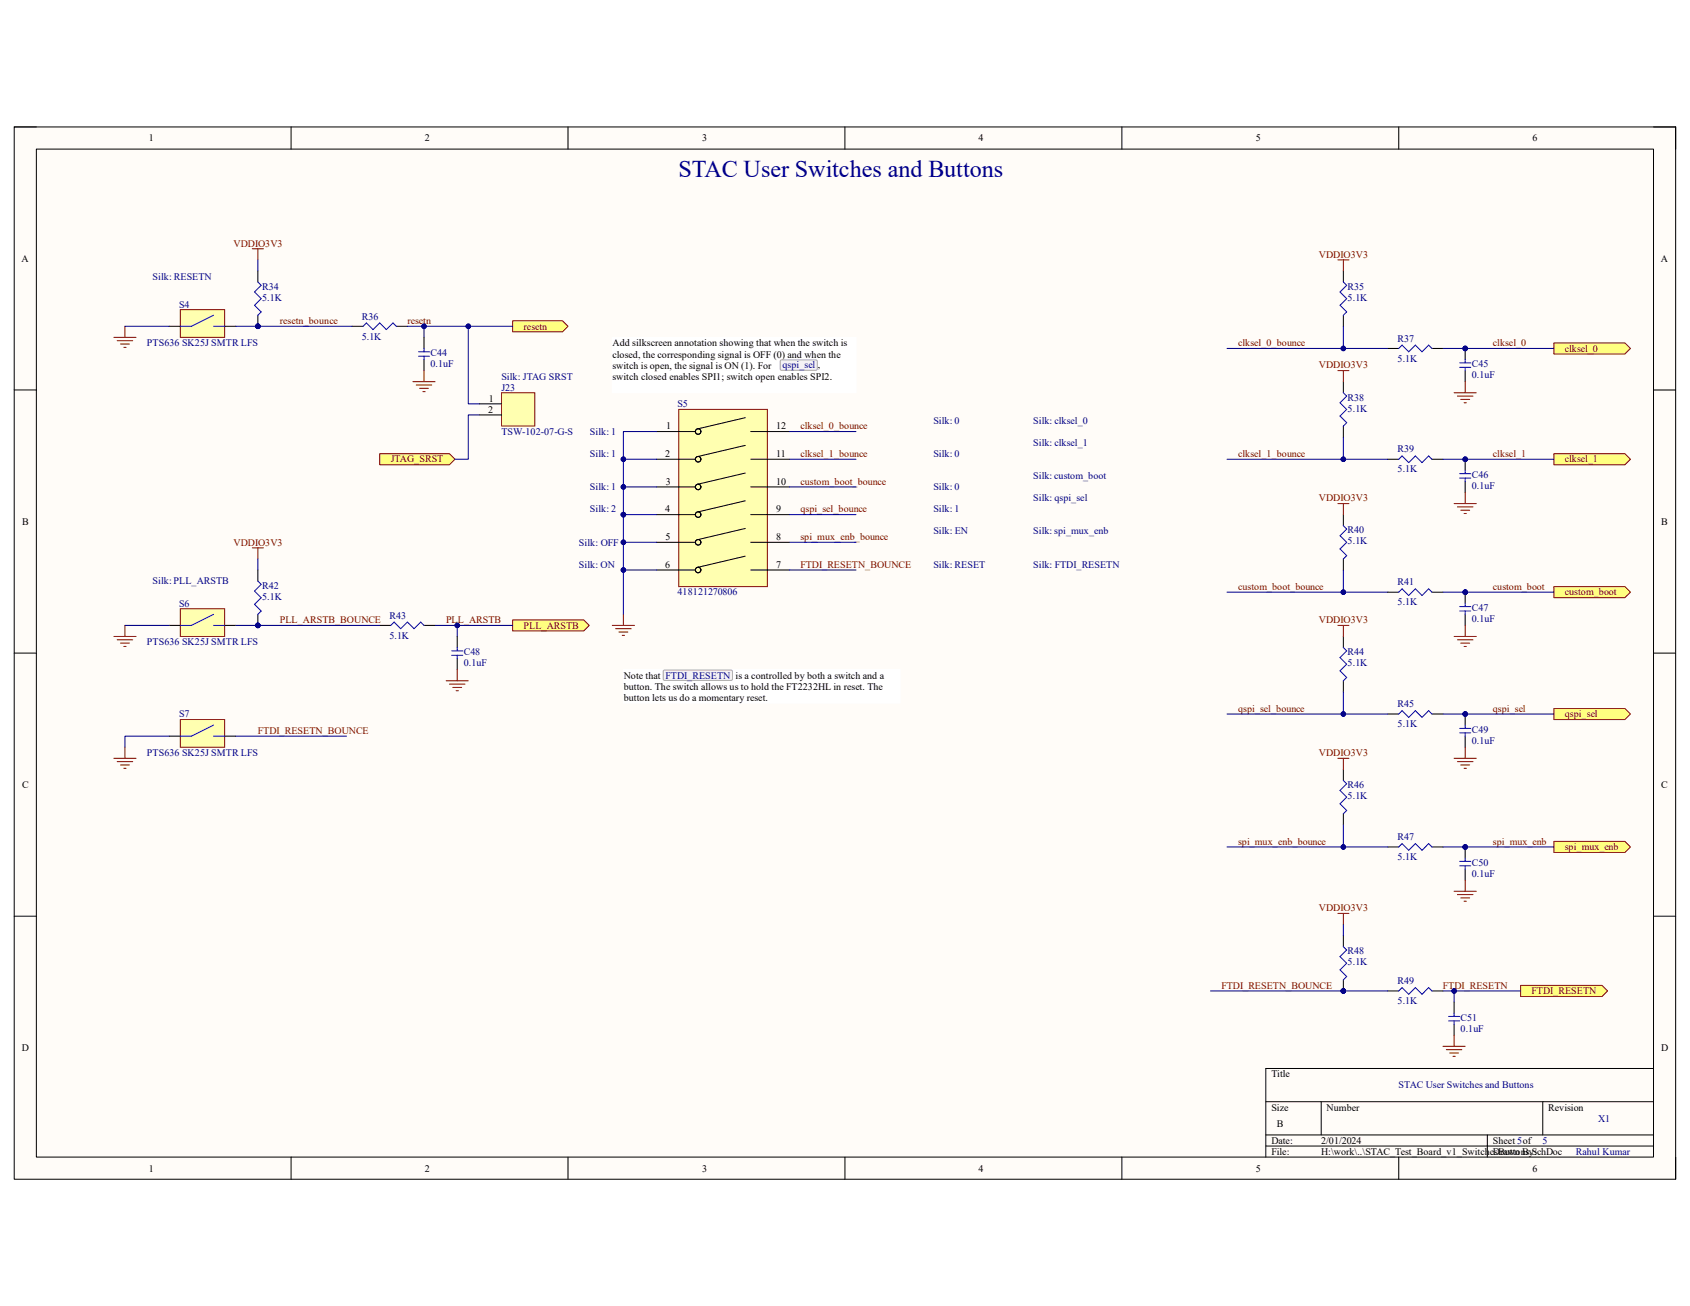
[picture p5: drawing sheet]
<svg xmlns="http://www.w3.org/2000/svg" width="279mm" height="216mm" viewBox="0 0 279 216" stroke-linecap="round" stroke-linejoin="round" font-family="sans-serif">
<path d="M2.3 21h274.7v173.9h-274.7z" fill-rule="evenodd" fill="#fffcf8"/>
<path d="M2.3 21h274.7v173.9h-274.7z" fill="none" stroke="#000" stroke-width=".17"/>
<path d="M6 24.6h267.4v166.7h-267.4z" fill-rule="evenodd" fill="#fffcf8"/>
<g fill="none" stroke="#000" stroke-width=".17">
<path d="M2.3 21h3.7M6 24.6h267.4v166.7h-267.4zM48.1 21v3.6M93.9 21v3.6M139.7 21v3.6M185.5 21v3.6M231.2 21v3.6M273.4 21h3.6v3.6M2.3 64.5h3.7M273.4 64.5h3.6M2.3 108h3.7M273.4 108h3.6"/>
<path d="M2.3 151.5h3.7M273.4 151.5h3.6M273.4 176.6h-64.1v14.7M48.1 191.3v3.6M93.9 191.3v3.6M139.7 191.3v3.6M185.5 191.3v3.6M209.3 182.1h64.1M209.3 187.6h64.1M209.3 189.5h64.1M218.4 182.1v5.5M231.2 191.3v3.6"/>
<path d="M245.9 187.6v3.7M255.1 182.1v5.5M277 191.3v3.6"/>
</g>
<path d="M29.8 51.2h7.3v4.6h-7.3z" fill-rule="evenodd" fill="#ffffb0"/>
<path d="M29.8 51.2h7.3v4.6h-7.3z" fill="none" stroke="#800000" stroke-width=".17"/>
<path d="M35.3 52.1l-3.7 1.8h-1.8M35.3 53.9h1.8" fill="none" stroke="#00f" stroke-width=".17"/>
<path d="M28 53.9h1.8M37.1 53.9h1.9" fill="none" stroke="#000" stroke-width=".17"/>
<circle cx="42.6" cy="53.9" r=".37" fill="#000080"/>
<circle cx="42.6" cy="53.9" r=".37" fill="none" stroke="#000080" stroke-width=".17"/>
<path d="M42.6 44.8v1.8M42.6 52.1v1.8" fill="none" stroke="#000" stroke-width=".17"/>
<circle cx="42.6" cy="53.9" r=".37" fill="#000080"/>
<circle cx="42.6" cy="53.9" r=".37" fill="none" stroke="#000080" stroke-width=".17"/>
<path d="M42.6 46.6l.6 .6-1.1 1.1 1.1 1.1-1.1 1.1 1.1 1.1-.6 .5M60 53.9l.6-.5 1.1 1.1 1.1-1.1 1.1 1.1 1.1-1.1 .5 .5M69.2 58.2h1.8M69.2 58.9h1.8M70.1 57.6v.6M70.1 58.9v.5" fill="none" stroke="#00f" stroke-width=".17"/>
<path d="M18.8 55.8h3.7M19.4 56.3h2.5M19.9 56.9h1.5M20.5 57.4h.3M20.7 53.9v1.9M41.7 41.1h1.8M42.6 41.1v1.9M68.3 63.1h3.6M68.8 63.6h2.6M69.4 64.2h1.4M69.9 64.7h.4M70.1 61.3v1.8" fill="none" stroke="#800000" stroke-width=".17"/>
<path d="M58.2 53.9h1.8M65.5 53.9h1.9M70.1 55.8v1.8M70.1 59.4v1.9" fill="none" stroke="#000" stroke-width=".17"/>
<path d="M29.8 100.6h7.3v4.6h-7.3z" fill-rule="evenodd" fill="#ffffb0"/>
<path d="M29.8 100.6h7.3v4.6h-7.3z" fill="none" stroke="#800000" stroke-width=".17"/>
<path d="M35.3 101.6l-3.7 1.8h-1.8M35.3 103.4h1.8" fill="none" stroke="#00f" stroke-width=".17"/>
<path d="M28 103.4h1.8M37.1 103.4h1.9" fill="none" stroke="#000" stroke-width=".17"/>
<circle cx="42.6" cy="103.4" r=".37" fill="#000080"/>
<circle cx="42.6" cy="103.4" r=".37" fill="none" stroke="#000080" stroke-width=".17"/>
<path d="M42.6 94.2v1.9M42.6 101.6v1.8" fill="none" stroke="#000" stroke-width=".17"/>
<circle cx="42.6" cy="103.4" r=".37" fill="#000080"/>
<circle cx="42.6" cy="103.4" r=".37" fill="none" stroke="#000080" stroke-width=".17"/>
<path d="M222.1 46.6l.5 .6-1.1 1.1 1.1 1.1-1.1 1.1 1.1 1.1-.5 .5M231.2 57.6l.6-.5 1.1 1.1 1.1-1.1 1.1 1.1 1.1-1.1 .5 .5M42.6 96.1l.6 .5-1.1 1.1 1.1 1.1-1.1 1.1 1.1 1.1-.6 .6M64.6 103.4l.6-.6 1.1 1.1 1.1-1.1 1.1 1.1 1-1.1 .6 .6M74.7 107.6h1.8M74.7 108.3h1.8M75.6 107.1v.5M75.6 108.3v.6" fill="none" stroke="#00f" stroke-width=".17"/>
<g fill="none" stroke="#800000" stroke-width=".17">
<path d="M221.2 43h1.8M222.1 43v1.8M41.7 90.6h1.8M42.6 90.6v1.8M18.8 105.2h3.7M19.4 105.8h2.5M19.9 106.3h1.5M20.5 106.9h.3M20.7 103.4v1.8M73.8 112.5h3.6M74.3 113.1h2.6M74.9 113.6h1.4"/>
<path d="M75.4 114.2h.4M75.6 110.7v1.8M101.2 103.4h3.7M101.8 103.9h2.5M102.3 104.5h1.5M102.9 105h.3M103.1 101.6v1.8"/>
</g>
<path d="M222.1 44.8v1.8M222.1 52.1v1.8M229.4 57.6h1.8M236.7 57.6h1.9M62.8 103.4h1.8M70.1 103.4h1.8M75.6 105.2v1.9M75.6 108.9v1.8" fill="none" stroke="#000" stroke-width=".17"/>
<circle cx="242.2" cy="57.6" r=".37" fill="#000080"/>
<circle cx="242.2" cy="57.6" r=".37" fill="none" stroke="#000080" stroke-width=".17"/>
<path d="M242.2 57.6v1.8" fill="none" stroke="#000" stroke-width=".17"/>
<circle cx="242.2" cy="57.6" r=".37" fill="#000080"/>
<circle cx="242.2" cy="57.6" r=".37" fill="none" stroke="#000080" stroke-width=".17"/>
<path d="M222.1 63.1v1.8M222.1 70.4v1.9M229.4 75.9h1.8M236.7 75.9h1.9M242.2 61.3v1.8" fill="none" stroke="#000" stroke-width=".17"/>
<path d="M241.3 60h1.9M242.2 59.4v.6M222.1 64.9l.5 .6-1.1 1.1 1.1 1.1-1.1 1.1 1.1 1.1-.5 .5M231.2 75.9l.6-.5 1.1 1.1 1.1-1.1 1.1 1.1 1.1-1.1 .5 .5M241.3 60.7h1.9M242.2 60.7v.6" fill="none" stroke="#00f" stroke-width=".17"/>
<path d="M221.2 61.3h1.8M222.1 61.3v1.8M240.4 64.9h3.7M241 65.5h2.5M241.5 66h1.5M242.1 66.6h.3M242.2 63.1v1.8" fill="none" stroke="#800000" stroke-width=".17"/>
<circle cx="242.2" cy="75.9" r=".37" fill="#000080"/>
<circle cx="242.2" cy="75.9" r=".37" fill="none" stroke="#000080" stroke-width=".17"/>
<path d="M242.2 75.9v1.9" fill="none" stroke="#000" stroke-width=".17"/>
<circle cx="242.2" cy="75.9" r=".37" fill="#000080"/>
<circle cx="242.2" cy="75.9" r=".37" fill="none" stroke="#000080" stroke-width=".17"/>
<path d="M242.2 79.6v1.8M222.1 85.1v1.8M222.1 92.4v1.8M229.4 97.9h1.8M236.7 97.9h1.9" fill="none" stroke="#000" stroke-width=".17"/>
<path d="M241.3 78.3h1.9M241.3 79h1.9M242.2 77.8v.5M242.2 79v.6M222.1 86.9l.5 .6-1.1 1.1 1.1 1.1-1.1 1.1 1.1 1.1-.5 .5M231.2 97.9l.6-.6 1.1 1.1 1.1-1.1 1.1 1.1 1.1-1.1 .5 .6" fill="none" stroke="#00f" stroke-width=".17"/>
<path d="M221.2 83.2h1.8M222.1 83.2v1.9M240.4 83.2h3.7M241 83.8h2.5M241.5 84.3h1.5M242.1 84.9h.3M242.2 81.4v1.8" fill="none" stroke="#800000" stroke-width=".17"/>
<circle cx="242.2" cy="97.9" r=".37" fill="#000080"/>
<circle cx="242.2" cy="97.9" r=".37" fill="none" stroke="#000080" stroke-width=".17"/>
<path d="M242.2 97.9v1.8" fill="none" stroke="#000" stroke-width=".17"/>
<circle cx="242.2" cy="97.9" r=".37" fill="#000080"/>
<circle cx="242.2" cy="97.9" r=".37" fill="none" stroke="#000080" stroke-width=".17"/>
<path d="M222.1 105.2v1.9M222.1 112.5v1.9M229.4 118h1.8M236.7 118h1.9M242.2 101.6v1.8" fill="none" stroke="#000" stroke-width=".17"/>
<path d="M242.2 99.7v.6M222.1 107.1l.5 .5-1.1 1.1 1.1 1.1-1.1 1.1 1.1 1.1-.5 .5M231.2 118l.6-.5 1.1 1.1 1.1-1.1 1.1 1.1 1.1-1.1 .5 .5M241.3 100.3h1.9M241.3 101h1.9M242.2 101v.6" fill="none" stroke="#00f" stroke-width=".17"/>
<path d="M221.2 103.4h1.8M222.1 103.4v1.8M240.4 105.2h3.7M241 105.8h2.5M241.5 106.3h1.5M242.1 106.9h.3M242.2 103.4v1.8" fill="none" stroke="#800000" stroke-width=".17"/>
<circle cx="242.2" cy="118" r=".37" fill="#000080"/>
<circle cx="242.2" cy="118" r=".37" fill="none" stroke="#000080" stroke-width=".17"/>
<path d="M242.2 118v1.9" fill="none" stroke="#000" stroke-width=".17"/>
<circle cx="242.2" cy="118" r=".37" fill="#000080"/>
<circle cx="242.2" cy="118" r=".37" fill="none" stroke="#000080" stroke-width=".17"/>
<path d="M242.2 121.7v1.8" fill="none" stroke="#000" stroke-width=".17"/>
<path d="M242.2 119.9v.5M241.3 120.4h1.9M241.3 121.1h1.9M242.2 121.1v.6" fill="none" stroke="#00f" stroke-width=".17"/>
<path d="M240.4 125.4h3.7M241 125.9h2.5M241.5 126.5h1.5M242.1 127h.3M242.2 123.5v1.9" fill="none" stroke="#800000" stroke-width=".17"/>
<path d="M84.8 53h8.2l.9 .9-.9 1h-8.2z" fill-rule="evenodd" fill="#ffff80"/>
<path d="M84.8 53h8.2l.9 .9-.9 1h-8.2z" fill="none" stroke="#800000" stroke-width=".17"/>
<path d="M84.8 102.5h11.7l.9 .9-.9 .9h-11.7z" fill-rule="evenodd" fill="#ffff80"/>
<path d="M84.8 102.5h11.7l.9 .9-.9 .9h-11.7z" fill="none" stroke="#800000" stroke-width=".17"/>
<path d="M256.9 56.7h11.7l1 .9-1 .9h-11.7z" fill-rule="evenodd" fill="#ffff80"/>
<path d="M256.9 56.7h11.7l1 .9-1 .9h-11.7z" fill="none" stroke="#800000" stroke-width=".17"/>
<path d="M256.9 75h11.7l1 .9-1 .9h-11.7z" fill-rule="evenodd" fill="#ffff80"/>
<path d="M256.9 75h11.7l1 .9-1 .9h-11.7z" fill="none" stroke="#800000" stroke-width=".17"/>
<path d="M256.9 97h11.7l1 .9-1 .9h-11.7z" fill-rule="evenodd" fill="#ffff80"/>
<path d="M256.9 97h11.7l1 .9-1 .9h-11.7z" fill="none" stroke="#800000" stroke-width=".17"/>
<path d="M256.9 117.1h11.7l1 .9-1 1h-11.7z" fill-rule="evenodd" fill="#ffff80"/>
<path d="M256.9 117.1h11.7l1 .9-1 1h-11.7z" fill="none" stroke="#800000" stroke-width=".17"/>
<path d="M101.2 55.8h40.3v9.1h-40.3z" fill-rule="evenodd" fill="#fff"/>
<path d="M101.2 55.8h40.3v9.1h-40.3z" fill="none" stroke="#fff" stroke-width=".17"/>
<path d="M129 59.6l5.9-.1 .2 .2v1.3l-.2 .2h-5.7l-.2-.2z" fill-rule="evenodd" fill="#f5f5f5"/>
<path d="M129 59.6l5.9-.1 .2 .2v1.3l-.2 .2h-5.7l-.2-.2z" fill="none" stroke="#a9a9a9" stroke-width=".17"/>
<path d="M82.9 64.9h5.5v5.5h-5.5z" fill-rule="evenodd" fill="#ffffb0"/>
<path d="M82.9 64.9h5.5v5.5h-5.5z" fill="none" stroke="#85200c" stroke-width=".17"/>
<path d="M79.3 66.8h3.6M79.3 68.6h3.6" fill="none" stroke="#000" stroke-width=".17"/>
<path d="M62.8 75h11.5l.9 .9-.9 .9h-11.5z" fill-rule="evenodd" fill="#ffff80"/>
<path d="M62.8 75h11.5l.9 .9-.9 .9h-11.5z" fill="none" stroke="#800000" stroke-width=".17"/>
<circle cx="222.1" cy="163.8" r=".37" fill="#000080"/>
<circle cx="222.1" cy="163.8" r=".37" fill="none" stroke="#000080" stroke-width=".17"/>
<path d="M222.1 154.7v1.8M222.1 162v1.8" fill="none" stroke="#000" stroke-width=".17"/>
<circle cx="222.1" cy="163.8" r=".37" fill="#000080"/>
<circle cx="222.1" cy="163.8" r=".37" fill="none" stroke="#000080" stroke-width=".17"/>
<path d="M222.1 156.5l.5 .5-1.1 1.1 1.1 1.1-1.1 1.1 1.1 1.1-.5 .6M231.2 163.8l.6-.5 1.1 1.1 1.1-1.1 1.1 1.1 1.1-1.1 .5 .5M239.5 168h1.8M239.5 168.8h1.8M240.4 167.5v.5M240.4 168.8v.5" fill="none" stroke="#00f" stroke-width=".17"/>
<path d="M221.2 151h1.8M222.1 151v1.8M238.6 173h3.6M239.1 173.5h2.6M239.7 174.1h1.4M240.2 174.6h.4M240.4 171.1v1.9" fill="none" stroke="#800000" stroke-width=".17"/>
<path d="M229.4 163.8h1.8M236.7 163.8h1.9M240.4 165.7v1.8M240.4 169.3v1.8" fill="none" stroke="#000" stroke-width=".17"/>
<path d="M251.4 162.9h13.5l.9 .9-.9 .9h-13.5z" fill-rule="evenodd" fill="#ffff80"/>
<path d="M251.4 162.9h13.5l.9 .9-.9 .9h-13.5z" fill="none" stroke="#800000" stroke-width=".17"/>
<path d="M112.2 67.7h14.7v29.3h-14.7z" fill-rule="evenodd" fill="#ffffb0"/>
<path d="M112.2 67.7h14.7v29.3h-14.7zM221.2 125.4h1.8M222.1 125.4v1.8" fill="none" stroke="#800000" stroke-width=".17"/>
<g fill="none" stroke="#000" stroke-width=".17">
<path d="M108.6 71.3h6.4M108.6 75.9h6.4M123.2 73.6l-7.8 1.9M123.2 69.1l-7.8 1.8M123.2 78.2l-7.8 1.8M124.1 71.3h6.4M124.1 75.9h6.4M108.6 80.5h6.4M108.6 85.1h6.4M108.6 89.7h6.4M108.6 94.2h6.4M123.2 82.8l-7.8 1.8"/>
<path d="M123.2 87.4l-7.8 1.8M123.2 91.9l-7.8 1.9M124.1 80.5h6.4M124.1 85.1h6.4M124.1 89.7h6.4M124.1 94.2h6.4M222.1 127.2v1.8M222.1 134.5v1.9M229.4 140h1.8M236.7 140h1.9"/>
<circle cx="115.4" cy="75.9" r=".46"/>
<circle cx="115.4" cy="71.3" r=".46"/>
<circle cx="115.4" cy="80.5" r=".46"/>
<circle cx="115.4" cy="85.1" r=".46"/>
<circle cx="115.4" cy="89.6" r=".46"/>
<circle cx="115.4" cy="94.2" r=".46"/>
</g>
<path d="M222.1 129l.5 .6-1.1 1.1 1.1 1.1-1.1 1.1 1.1 1.1-.5 .5M231.2 140l.6-.5 1.1 1.1 1.1-1.1 1.1 1.1 1.1-1.1 .5 .5" fill="none" stroke="#00f" stroke-width=".17"/>
<circle cx="242.2" cy="140" r=".37" fill="#000080"/>
<circle cx="242.2" cy="140" r=".37" fill="none" stroke="#000080" stroke-width=".17"/>
<path d="M242.2 140v1.8" fill="none" stroke="#000" stroke-width=".17"/>
<circle cx="242.2" cy="140" r=".37" fill="#000080"/>
<circle cx="242.2" cy="140" r=".37" fill="none" stroke="#000080" stroke-width=".17"/>
<path d="M242.2 143.7v1.8" fill="none" stroke="#000" stroke-width=".17"/>
<path d="M241.3 142.4h1.9M241.3 143.1h1.9M242.2 141.8v.6M242.2 143.1v.6" fill="none" stroke="#00f" stroke-width=".17"/>
<path d="M240.4 147.3h3.7M241 147.9h2.5M241.5 148.4h1.5M242.1 149h.3M242.2 145.5v1.8" fill="none" stroke="#800000" stroke-width=".17"/>
<path d="M256.9 139.1h11.7l1 .9-1 .9h-11.7z" fill-rule="evenodd" fill="#ffff80"/>
<path d="M256.9 139.1h11.7l1 .9-1 .9h-11.7z" fill="none" stroke="#800000" stroke-width=".17"/>
<path d="M103.1 110.7h45.7v5.5h-45.7z" fill-rule="evenodd" fill="#fff"/>
<path d="M103.1 110.7h45.7v5.5h-45.7z" fill="none" stroke="#fff" stroke-width=".17"/>
<path d="M109.7 110.8h11.2l.2 .2v1.3l-.2 .2h-11l-.3-.2z" fill-rule="evenodd" fill="#f5f5f5"/>
<path d="M109.7 110.8h11.2l.2 .2v1.3l-.2 .2h-11l-.3-.2z" fill="none" stroke="#a9a9a9" stroke-width=".17"/>
<path d="M29.8 119h7.3v4.5h-7.3z" fill-rule="evenodd" fill="#ffffb0"/>
<path d="M29.8 119h7.3v4.5h-7.3zM18.8 125.4h3.7M19.4 125.9h2.5M19.9 126.5h1.5M20.5 127h.3M20.7 123.5v1.9" fill="none" stroke="#800000" stroke-width=".17"/>
<path d="M35.3 119.9l-3.7 1.8h-1.8M35.3 121.7h1.8" fill="none" stroke="#00f" stroke-width=".17"/>
<path d="M28 121.7h1.8M37.1 121.7h1.9" fill="none" stroke="#000" stroke-width=".17"/>
<path d="M20.7 53.9h7.3M39 53.9h3.6M42.6 43v1.8" fill="none" stroke="#000080" stroke-width=".17"/>
<circle cx="42.6" cy="53.9" r=".37" fill="#000080"/>
<g fill="none" stroke="#000080" stroke-width=".17">
<path d="M42.6 53.9h15.6"/>
<circle cx="42.6" cy="53.9" r=".37"/>
</g>
<circle cx="42.6" cy="53.9" r=".37" fill="#000080"/>
<g fill="none" stroke="#000080" stroke-width=".17">
<path d="M42.6 92.4v1.8M20.7 103.4h7.3M39 103.4h3.6"/>
<circle cx="42.6" cy="53.9" r=".37"/>
</g>
<circle cx="42.6" cy="103.4" r=".37" fill="#000080"/>
<g fill="none" stroke="#000080" stroke-width=".17">
<path d="M42.6 103.4h20.2"/>
<circle cx="42.6" cy="103.4" r=".37"/>
</g>
<circle cx="42.6" cy="103.4" r=".37" fill="#000080"/>
<g fill="none" stroke="#000080" stroke-width=".17">
<path d="M130.5 71.3h11M130.5 75.9h11M103.1 85.1h5.5M130.5 80.5h11"/>
<circle cx="42.6" cy="103.4" r=".37"/>
</g>
<circle cx="103.1" cy="85.1" r=".37" fill="#000080"/>
<g fill="none" stroke="#000080" stroke-width=".17">
<path d="M103.1 80.5h5.5"/>
<circle cx="103.1" cy="85.1" r=".37"/>
</g>
<circle cx="103.1" cy="80.5" r=".37" fill="#000080"/>
<g fill="none" stroke="#000080" stroke-width=".17">
<path d="M103.1 75.9h5.5"/>
<circle cx="103.1" cy="80.5" r=".37"/>
</g>
<circle cx="103.1" cy="75.9" r=".37" fill="#000080"/>
<g fill="none" stroke="#000080" stroke-width=".17">
<path d="M238.6 57.6h18.3M130.5 85.1h11"/>
<circle cx="103.1" cy="75.9" r=".37"/>
</g>
<circle cx="242.2" cy="57.6" r=".37" fill="#000080"/>
<g fill="none" stroke="#000080" stroke-width=".17">
<path d="M222.1 53.9v3.7h7.3"/>
<circle cx="242.2" cy="57.6" r=".37"/>
</g>
<circle cx="222.1" cy="57.6" r=".37" fill="#000080"/>
<g fill="none" stroke="#000080" stroke-width=".17">
<path d="M202.9 57.6h19.2"/>
<circle cx="222.1" cy="57.6" r=".37"/>
</g>
<circle cx="222.1" cy="57.6" r=".37" fill="#000080"/>
<g fill="none" stroke="#000080" stroke-width=".17">
<path d="M238.6 75.9h18.3"/>
<circle cx="222.1" cy="57.6" r=".37"/>
</g>
<circle cx="242.2" cy="75.9" r=".37" fill="#000080"/>
<g fill="none" stroke="#000080" stroke-width=".17">
<path d="M222.1 72.3v3.6h7.3"/>
<circle cx="242.2" cy="75.9" r=".37"/>
</g>
<circle cx="222.1" cy="75.9" r=".37" fill="#000080"/>
<g fill="none" stroke="#000080" stroke-width=".17">
<path d="M202.9 75.9h19.2"/>
<circle cx="222.1" cy="75.9" r=".37"/>
</g>
<circle cx="222.1" cy="75.9" r=".37" fill="#000080"/>
<g fill="none" stroke="#000080" stroke-width=".17">
<path d="M238.6 97.9h18.3"/>
<circle cx="222.1" cy="75.9" r=".37"/>
</g>
<circle cx="242.2" cy="97.9" r=".37" fill="#000080"/>
<g fill="none" stroke="#000080" stroke-width=".17">
<path d="M222.1 94.2v3.7h7.3"/>
<circle cx="242.2" cy="97.9" r=".37"/>
</g>
<circle cx="222.1" cy="97.9" r=".37" fill="#000080"/>
<g fill="none" stroke="#000080" stroke-width=".17">
<path d="M202.9 97.9h19.2"/>
<circle cx="222.1" cy="97.9" r=".37"/>
</g>
<circle cx="222.1" cy="97.9" r=".37" fill="#000080"/>
<g fill="none" stroke="#000080" stroke-width=".17">
<path d="M238.6 118h18.3"/>
<circle cx="222.1" cy="97.9" r=".37"/>
</g>
<circle cx="242.2" cy="118" r=".37" fill="#000080"/>
<g fill="none" stroke="#000080" stroke-width=".17">
<path d="M222.1 114.4v3.6h7.3"/>
<circle cx="242.2" cy="118" r=".37"/>
</g>
<circle cx="222.1" cy="118" r=".37" fill="#000080"/>
<g fill="none" stroke="#000080" stroke-width=".17">
<path d="M202.9 118h19.2"/>
<circle cx="222.1" cy="118" r=".37"/>
</g>
<circle cx="222.1" cy="118" r=".37" fill="#000080"/>
<g fill="none" stroke="#000080" stroke-width=".17">
<path d="M75.6 103.4h9.2"/>
<circle cx="222.1" cy="118" r=".37"/>
</g>
<circle cx="75.6" cy="103.4" r=".37" fill="#000080"/>
<g fill="none" stroke="#000080" stroke-width=".17">
<path d="M70.1 53.9v1.9"/>
<circle cx="75.6" cy="103.4" r=".37"/>
</g>
<circle cx="70.1" cy="53.9" r=".37" fill="#000080"/>
<g fill="none" stroke="#000080" stroke-width=".17">
<path d="M77.4 53.9v12.9h1.9"/>
<circle cx="70.1" cy="53.9" r=".37"/>
</g>
<circle cx="77.4" cy="53.9" r=".37" fill="#000080"/>
<g fill="none" stroke="#000080" stroke-width=".17">
<path d="M67.4 53.9h17.3"/>
<circle cx="77.4" cy="53.9" r=".37"/>
</g>
<circle cx="70.1" cy="53.9" r=".37" fill="#000080"/>
<circle cx="70.1" cy="53.9" r=".37" fill="none" stroke="#000080" stroke-width=".17"/>
<circle cx="77.4" cy="53.9" r=".37" fill="#000080"/>
<g fill="none" stroke="#000080" stroke-width=".17">
<path d="M79.3 68.6h-1.9v7.3h-2.2M222.1 152.8v1.9M222.1 163.8h7.3"/>
<circle cx="77.4" cy="53.9" r=".37"/>
</g>
<circle cx="222.1" cy="163.8" r=".37" fill="#000080"/>
<g fill="none" stroke="#000080" stroke-width=".17">
<path d="M240.4 163.8h11"/>
<circle cx="222.1" cy="163.8" r=".37"/>
</g>
<circle cx="240.4" cy="163.8" r=".37" fill="#000080"/>
<g fill="none" stroke="#000080" stroke-width=".17">
<path d="M238.6 163.8h1.8v1.9"/>
<circle cx="240.4" cy="163.8" r=".37"/>
</g>
<circle cx="240.4" cy="163.8" r=".37" fill="#000080"/>
<g fill="none" stroke="#000080" stroke-width=".17">
<path d="M71.9 103.4h3.7v1.8"/>
<circle cx="240.4" cy="163.8" r=".37"/>
</g>
<circle cx="75.6" cy="103.4" r=".37" fill="#000080"/>
<g fill="none" stroke="#000080" stroke-width=".17">
<path d="M108.6 71.3h-5.5v13.8"/>
<circle cx="75.6" cy="103.4" r=".37"/>
</g>
<circle cx="103.1" cy="75.9" r=".37" fill="#000080"/>
<circle cx="103.1" cy="75.9" r=".37" fill="none" stroke="#000080" stroke-width=".17"/>
<circle cx="103.1" cy="80.5" r=".37" fill="#000080"/>
<circle cx="103.1" cy="80.5" r=".37" fill="none" stroke="#000080" stroke-width=".17"/>
<circle cx="103.1" cy="85.1" r=".37" fill="#000080"/>
<g fill="none" stroke="#000080" stroke-width=".17">
<path d="M103.1 85.1v4.6"/>
<circle cx="103.1" cy="85.1" r=".37"/>
</g>
<circle cx="103.1" cy="89.7" r=".37" fill="#000080"/>
<circle cx="103.1" cy="89.7" r=".37" fill="none" stroke="#000080" stroke-width=".17"/>
<circle cx="103.1" cy="85.1" r=".37" fill="#000080"/>
<g fill="none" stroke="#000080" stroke-width=".17">
<path d="M103.1 94.2h5.5"/>
<circle cx="103.1" cy="85.1" r=".37"/>
</g>
<circle cx="103.1" cy="94.2" r=".37" fill="#000080"/>
<g fill="none" stroke="#000080" stroke-width=".17">
<path d="M130.5 89.7h11M238.6 140h18.3"/>
<circle cx="103.1" cy="94.2" r=".37"/>
</g>
<circle cx="242.2" cy="140" r=".37" fill="#000080"/>
<g fill="none" stroke="#000080" stroke-width=".17">
<path d="M222.1 136.4v3.6h7.3"/>
<circle cx="242.2" cy="140" r=".37"/>
</g>
<circle cx="222.1" cy="140" r=".37" fill="#000080"/>
<g fill="none" stroke="#000080" stroke-width=".17">
<path d="M202.9 140h19.2"/>
<circle cx="222.1" cy="140" r=".37"/>
</g>
<circle cx="222.1" cy="140" r=".37" fill="#000080"/>
<g fill="none" stroke="#000080" stroke-width=".17">
<path d="M130.5 94.2h11M200.1 163.8h22"/>
<circle cx="222.1" cy="140" r=".37"/>
</g>
<circle cx="222.1" cy="163.8" r=".37" fill="#000080"/>
<g fill="none" stroke="#000080" stroke-width=".17">
<path d="M108.6 89.7h-5.5v11.9"/>
<circle cx="222.1" cy="163.8" r=".37"/>
</g>
<circle cx="103.1" cy="89.7" r=".37" fill="#000080"/>
<circle cx="103.1" cy="89.7" r=".37" fill="none" stroke="#000080" stroke-width=".17"/>
<circle cx="103.1" cy="94.2" r=".37" fill="#000080"/>
<g fill="none" stroke="#000080" stroke-width=".17">
<path d="M28 121.7h-7.3v1.8M39 121.7h18.3"/>
<circle cx="103.1" cy="94.2" r=".37"/>
</g>
<text font-size="4" fill="#000080" x="112.2" y="29.3">STAC User Switches and Buttons</text>
<g font-size="1.7">
<text x="24.6" y="23.4">1</text>
<text x="70.2" y="23.4">2</text>
<text x="116.1" y="23.4">3</text>
<text x="161.8" y="23.4">4</text>
<text x="207.6" y="23.4">5</text>
<text x="253.4" y="23.4">6</text>
<text x="3.6" y="43.3">A</text>
<text x="274.6" y="43.3">A</text>
<text x="101.3" y="57.2">Add silkscreen annotation showing that when the switch is</text>
<text x="101.3" y="59.1">closed, the corresponding signal is OFF (0) and when the</text>
<text x="101.3" y="61">switch is open, the signal is ON (1). For</text>
<text x="101.3" y="62.8">switch closed enables SPI1; switch open enables SPI2.</text>
<text x="80.7" y="68.2">2</text>
<text x="80.8" y="66.4">1</text>
<text x="110.1" y="71">1</text>
<text x="128.3" y="71">12</text>
<text x="110" y="75.6">2</text>
<text x="128.3" y="75.6">11</text>
<text x="110.1" y="80.1">3</text>
<text x="128.3" y="80.1">10</text>
<text x="3.6" y="86.7">B</text>
<text x="110" y="84.7">4</text>
<text x="110" y="89.3">5</text>
<text x="128.3" y="84.7">9</text>
<text x="128.3" y="89.3">8</text>
<text x="274.7" y="86.7">B</text>
<text x="110" y="93.9">6</text>
<text x="128.3" y="93.9">7</text>
<text x="103.1" y="112.2">Note that FTDI_RESETN is a controlled by both a switch and a</text>
<text x="103.1" y="114">button. The switch allows us to hold the FT2232HL in reset. The</text>
<text x="103.1" y="115.9">button lets us do a momentary reset.</text>
<text x="3.6" y="130.3">C</text>
<text x="274.7" y="130.3">C</text>
<text x="3.6" y="173.7">D</text>
<text x="274.6" y="173.7">D</text>
<text x="210.2" y="178.1">Title</text>
<text x="210.2" y="183.6">Size</text>
<text x="219.3" y="183.6">Number</text>
<text x="256" y="183.6">Revision</text>
<text x="210.2" y="189.1">Date:</text>
<text x="210.2" y="190.9">File:</text>
<text x="211.1" y="186.4">B</text>
<text x="218.4" y="189.1">2/01/2024</text>
<text x="218.4" y="190.9">H:\work\..\STAC_Test_Board_v1_SwitchesButtons.SchDoc</text>
<text x="246.8" y="190.9">Drawn By:</text>
<text x="246.8" y="189.1">Sheet 5of</text>
<text x="24.6" y="193.7">1</text>
<text x="70.2" y="193.7">2</text>
<text x="116.1" y="193.7">3</text>
<text x="161.8" y="193.7">4</text>
<text x="207.6" y="193.7">5</text>
<text x="253.4" y="193.7">6</text>
</g>
<g font-size="1.7" fill="#800000">
<text x="38.6" y="40.8">VDDIO3V3</text>
<text x="218.1" y="42.6">VDDIO3V3</text>
<text x="46.3" y="53.6">resetn_bounce</text>
<text x="67.4" y="53.6">resetn</text>
<text x="86.6" y="54.5">resetn</text>
<text x="204.7" y="57.2">clksel_0_bounce</text>
<text x="246.8" y="57.2">clksel_0</text>
<text x="258.7" y="58.2">clksel_0</text>
<text x="218.1" y="60.9">VDDIO3V3</text>
<text x="132.3" y="71">clksel_0_bounce</text>
<text x="64.6" y="76.5">JTAG_SRST</text>
<text x="132.3" y="75.6">clksel_1_bounce</text>
<text x="204.7" y="75.6">clksel_1_bounce</text>
<text x="246.8" y="75.6">clksel_1</text>
<text x="258.7" y="76.5">clksel_1</text>
<text x="132.3" y="80.1">custom_boot_bounce</text>
<text x="218.1" y="82.9">VDDIO3V3</text>
<text x="132.3" y="84.7">qspi_sel_bounce</text>
<text x="132.3" y="89.3">spi_mux_enb_bounce</text>
<text x="38.6" y="90.2">VDDIO3V3</text>
<text x="132.3" y="93.9">FTDI_RESETN_BOUNCE</text>
<text x="204.7" y="97.5">custom_boot_bounce</text>
<text x="246.8" y="97.5">custom_boot</text>
<text x="258.7" y="98.4">custom_boot</text>
<text x="46.3" y="103">PLL_ARSTB_BOUNCE</text>
<text x="73.7" y="103">PLL_ARSTB</text>
<text x="86.6" y="103.9">PLL_ARSTB</text>
<text x="218.1" y="103">VDDIO3V3</text>
<text x="204.7" y="117.6">qspi_sel_bounce</text>
<text x="246.8" y="117.6">qspi_sel</text>
<text x="258.7" y="118.6">qspi_sel</text>
<text x="42.6" y="121.3">FTDI_RESETN_BOUNCE</text>
<text x="218.1" y="125">VDDIO3V3</text>
<text x="204.7" y="139.7">spi_mux_enb_bounce</text>
<text x="246.8" y="139.7">spi_mux_enb</text>
<text x="258.7" y="140.5">spi_mux_enb</text>
<text x="218.1" y="150.6">VDDIO3V3</text>
<text x="201.9" y="163.4">FTDI_RESETN_BOUNCE</text>
<text x="238.5" y="163.4">FTDI_RESETN</text>
<text x="253.2" y="164.4">FTDI_RESETN</text>
</g>
<g font-size="1.7" fill="#000080">
<text x="25.2" y="46.2">Silk: RESETN</text>
<text x="43.3" y="47.9">R34</text>
<text x="222.8" y="47.9">R35</text>
<text x="29.6" y="50.8">S4</text>
<text x="43.3" y="49.7">5.1K</text>
<text x="59.8" y="52.8">R36</text>
<text x="222.8" y="49.7">5.1K</text>
<text x="24.3" y="57.2">PTS636 SK25J SMTR LFS</text>
<text x="59.8" y="56.1">5.1K</text>
<text x="71.2" y="58.9">C44</text>
<text x="231.1" y="56.5">R37</text>
<text x="231.1" y="59.8">5.1K</text>
<text x="71.2" y="60.7">0.1uF</text>
<text x="82.9" y="64.6">J23</text>
<text x="82.9" y="62.7">Silk: JTAG SRST</text>
<text x="243.3" y="60.7">C45</text>
<text x="243.3" y="62.5">0.1uF</text>
<text x="82.9" y="71.9">TSW-102-07-G-S</text>
<text x="97.5" y="71.9">Silk: 1</text>
<text x="112" y="67.3">S5</text>
<text x="154.3" y="70.1">Silk: 0</text>
<text x="170.8" y="70.1">Silk: clksel_0</text>
<text x="222.8" y="66.2">R38</text>
<text x="222.8" y="68">5.1K</text>
<text x="97.5" y="75.6">Silk: 1</text>
<text x="154.3" y="75.6">Silk: 0</text>
<text x="170.8" y="73.7">Silk: clksel_1</text>
<text x="231.1" y="74.8">R39</text>
<text x="97.5" y="81">Silk: 1</text>
<text x="154.3" y="81">Silk: 0</text>
<text x="170.8" y="79.2">Silk: custom_boot</text>
<text x="170.8" y="82.9">Silk: qspi_sel</text>
<text x="231.1" y="78.1">5.1K</text>
<text x="243.3" y="79">C46</text>
<text x="243.3" y="80.9">0.1uF</text>
<text x="97.5" y="84.7">Silk: 2</text>
<text x="154.3" y="84.7">Silk: 1</text>
<text x="154.3" y="88.3">Silk: EN</text>
<text x="170.8" y="88.3">Silk: spi_mux_enb</text>
<text x="222.8" y="88.2">R40</text>
<text x="95.7" y="90.2">Silk: OFF</text>
<text x="95.7" y="93.9">Silk: ON</text>
<text x="154.3" y="93.9">Silk: RESET</text>
<text x="170.8" y="93.9">Silk: FTDI_RESETN</text>
<text x="222.8" y="90">5.1K</text>
<text x="25.2" y="96.6">Silk: PLL_ARSTB</text>
<text x="29.6" y="100.3">S6</text>
<text x="43.3" y="97.3">R42</text>
<text x="43.3" y="99.2">5.1K</text>
<text x="112" y="98.4">418121270806</text>
<text x="231.1" y="96.8">R41</text>
<text x="231.1" y="100.1">5.1K</text>
<text x="243.3" y="101">C47</text>
<text x="24.3" y="106.7">PTS636 SK25J SMTR LFS</text>
<text x="64.4" y="102.3">R43</text>
<text x="64.4" y="105.6">5.1K</text>
<text x="243.3" y="102.8">0.1uF</text>
<text x="76.7" y="108.3">C48</text>
<text x="76.7" y="110.2">0.1uF</text>
<text x="222.8" y="108.3">R44</text>
<text x="222.8" y="110.2">5.1K</text>
<text x="29.6" y="118.6">S7</text>
<text x="231.1" y="116.9">R45</text>
<text x="24.3" y="125">PTS636 SK25J SMTR LFS</text>
<text x="231.1" y="120.2">5.1K</text>
<text x="243.3" y="121.2">C49</text>
<text x="243.3" y="123">0.1uF</text>
<text x="222.8" y="130.3">R46</text>
<text x="222.8" y="132.1">5.1K</text>
<text x="231.1" y="138.9">R47</text>
<text x="231.1" y="142.2">5.1K</text>
<text x="243.3" y="143.1">C50</text>
<text x="243.3" y="144.9">0.1uF</text>
<text x="222.8" y="157.8">R48</text>
<text x="222.8" y="159.6">5.1K</text>
<text x="231.1" y="162.7">R49</text>
<text x="231.1" y="166">5.1K</text>
<text x="241.5" y="168.7">C51</text>
<text x="241.5" y="170.6">0.1uF</text>
<text x="231.2" y="179.9">STAC User Switches and Buttons</text>
<text x="264.2" y="185.4">X1</text>
<text x="255" y="189.1">5</text>
<text x="260.5" y="190.9">Rahul Kumar</text>
</g>
<text font-size="1.7" fill="#00008b" x="129.4" y="60.9">qspi_sel ,</text>
</svg>
